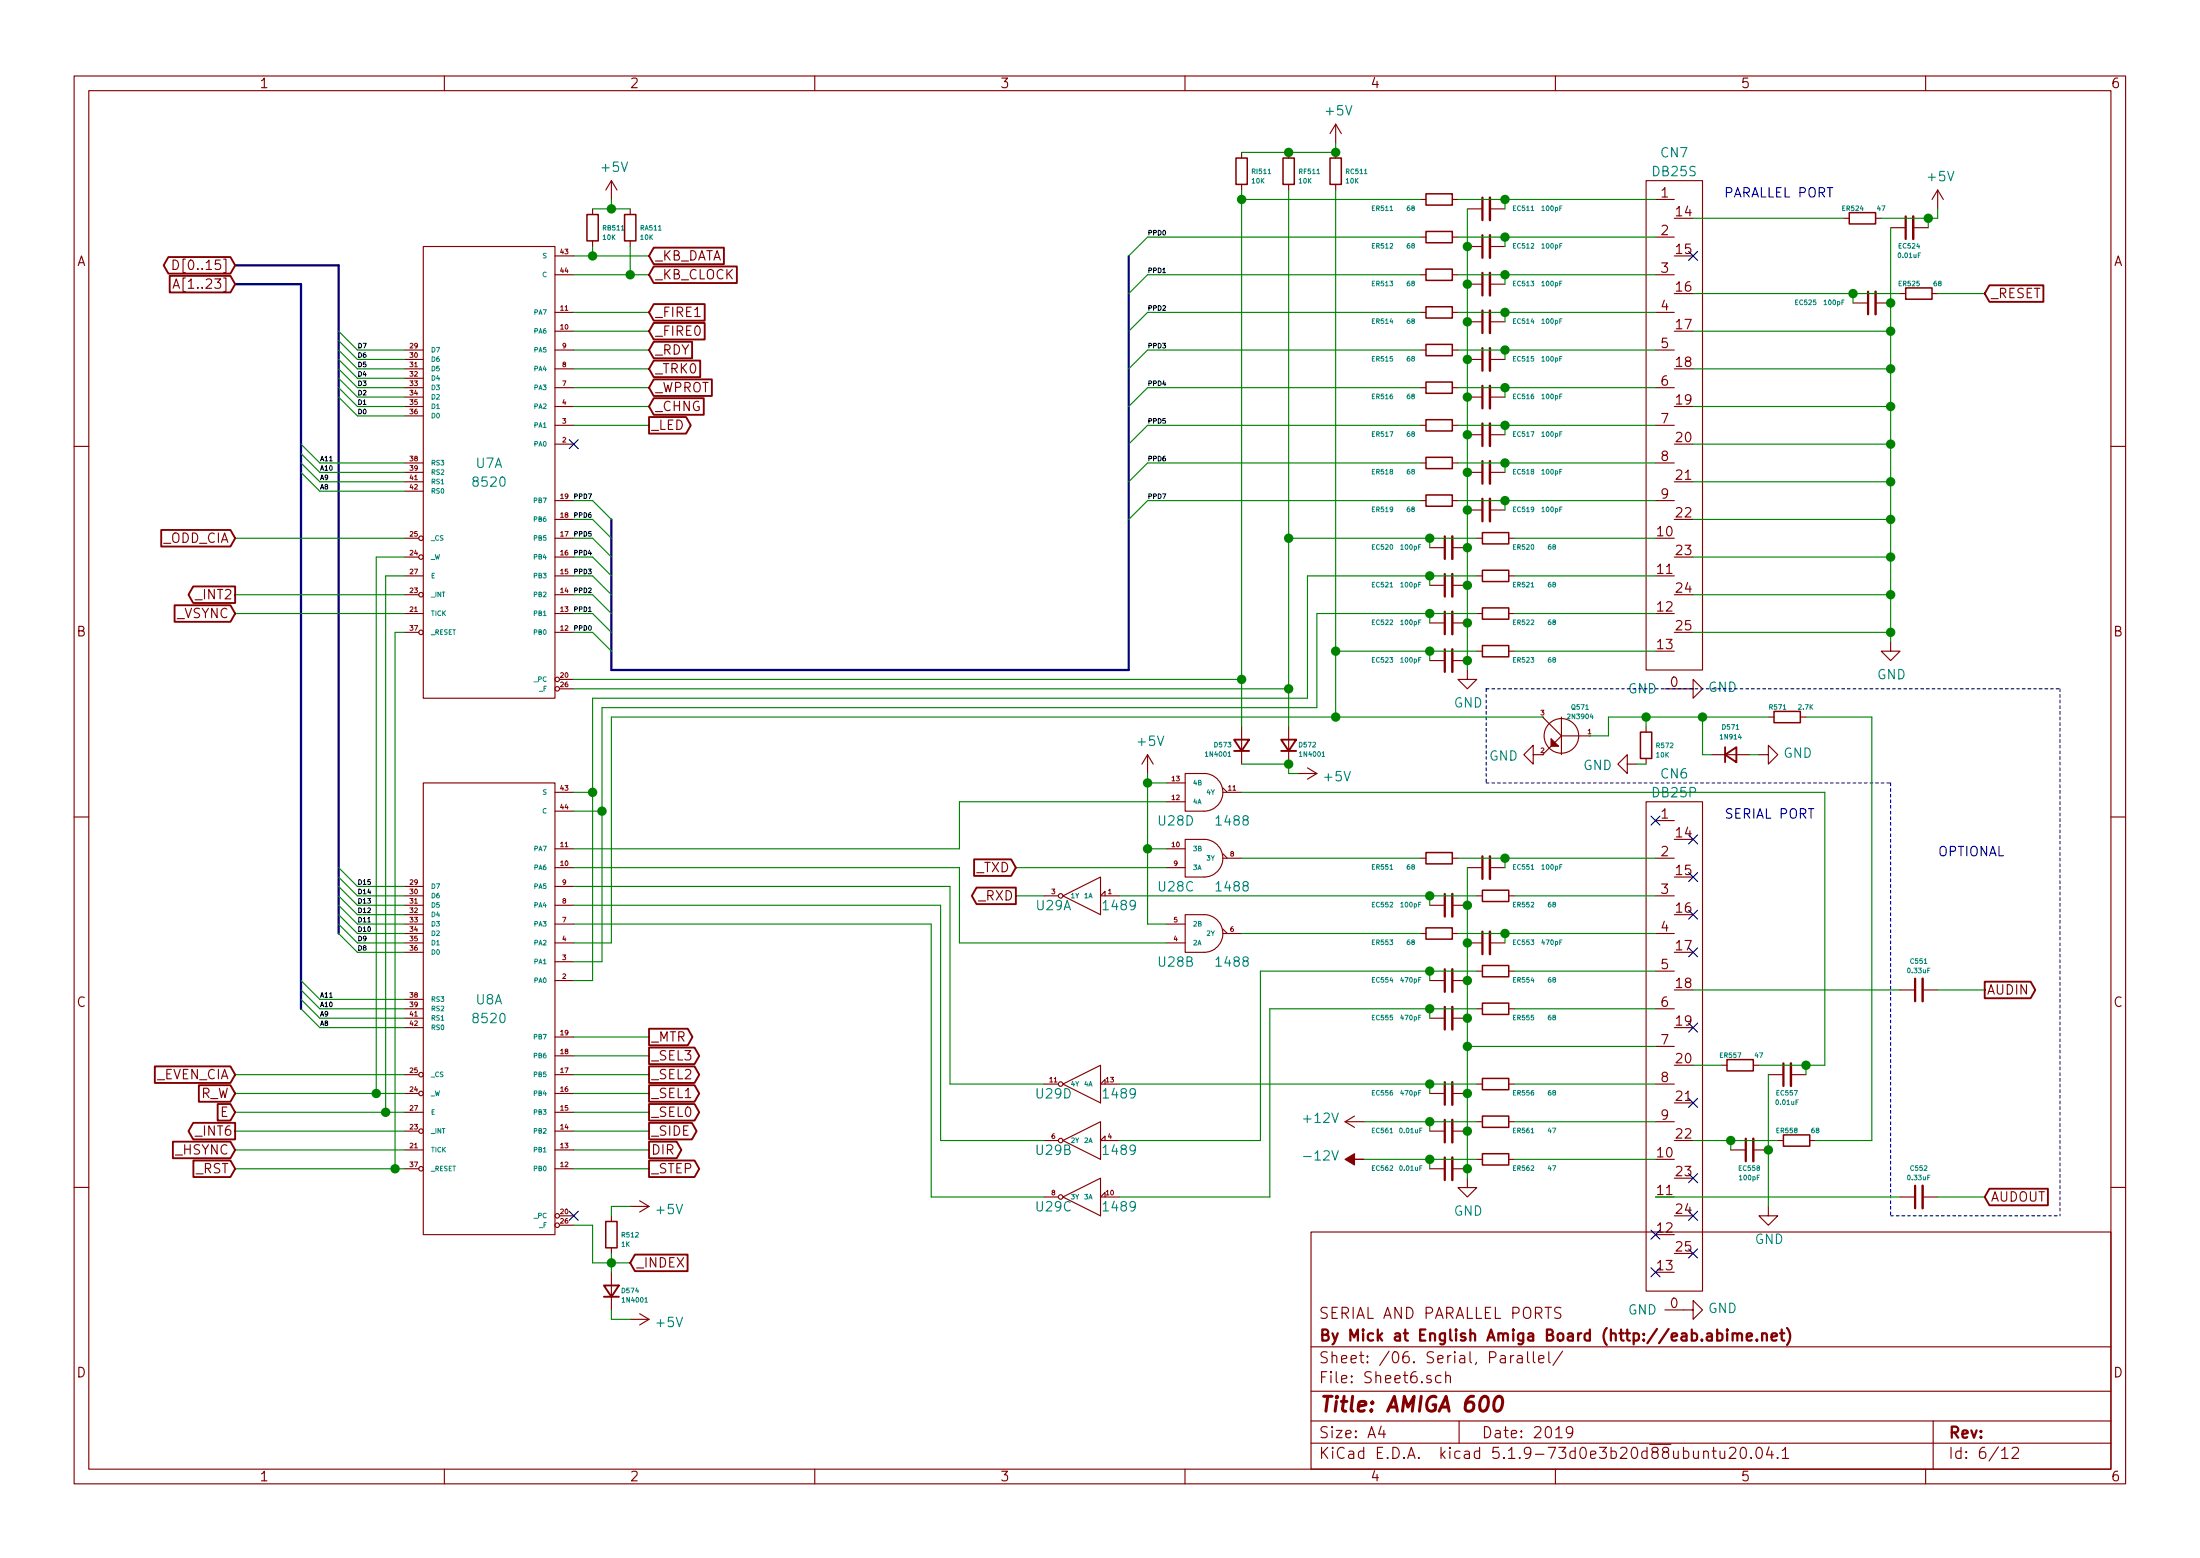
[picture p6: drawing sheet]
<svg xmlns="http://www.w3.org/2000/svg" width="297mm" height="210mm" viewBox="0 0 297 210" stroke-linecap="round" stroke-linejoin="round" font-family="sans-serif">
<g fill="none" stroke="#840000" stroke-width=".15">
<path d="M10 10.3h277v189.9h-277zM12 12.2h273v186.1h-273zM60 10.3v1.9M110 10.3v1.9M160 10.3v1.9M180.3 16.8l-.7 1.2M180.3 16.8v2.5M180.3 16.8l.8 1.2M210 10.3v1.9M260 10.3v1.9M23.4 38.9l.4-1.3 .4 1.3M23.4 35.1a.64 .64 0 0 1 .7 .6 .64 .64 0 0 1-.7 .7z"/>
<path d="M23.5 38.6h.6M57.1 33.3h17.8v60.9h-17.8zM74.9 34.5h2.6M74.9 37.1h2.6M80 28.2v.8M80 32.5v.8M82.5 24.4v2.5M82.5 24.4l-.7 1.2M82.5 24.4l.8 1.2M85.1 28.2v.8M85.1 32.5v.8M167.6 20.6v.7"/>
<path d="M167.6 24.9v.7M174 20.6v.7M174 24.9v.7M180.3 20.6v.7M180.3 24.9v.7M191.8 32h.7M191.8 37.1h.7M191.8 26.9h.7M196.1 32h.7M196.1 37.1h.7M196.1 26.9h.7M198.1 33.3h2.1"/>
<path d="M198.1 28.2h2.1M198.1 38.3h2.1M201.2 33.3h2M201.2 28.2h2M201.2 38.3h2M222.2 24.4h7.7v66h-7.7zM223.5 32h2.6M223.5 37.1h2.6M223.5 26.9h2.6M248.9 29.5h.8M253.2 29.5h.8M255.3 30.7h2"/>
<path d="M256.5 39.6h.8M258.3 30.7h2M260.9 39.6h.7M261.6 25.6l-.7 1.3M261.6 25.6v2.6M261.6 25.6l.8 1.3M54.6 47.2h2.5M54.6 48.5h2.5M54.6 49.8h2.5M54.6 51h2.5M54.6 52.3h2.5M54.6 53.6h2.5"/>
<path d="M54.6 54.9h2.5M54.6 56.1h2.5M74.9 57.4h2.6M74.9 44.7h2.6M74.9 42.2h2.6M74.9 59.9h2.6M74.9 47.2h2.6M74.9 49.8h2.6M74.9 52.3h2.6M74.9 54.9h2.6M191.8 57.4h.7M191.8 42.2h.7"/>
<path d="M191.8 47.2h.7M191.8 52.3h.7M196.1 57.4h.7M196.1 42.2h.7M196.1 47.2h.7M196.1 52.3h.7M198.1 48.5h2.1M198.1 53.6h2.1M198.1 43.4h2.1M198.1 58.7h2.1M201.2 48.5h2M201.2 53.6h2"/>
<path d="M201.2 43.4h2M201.2 58.7h2M223.5 57.4h2.6M223.5 42.2h2.6M223.5 47.2h2.6M223.5 52.3h2.6M250.2 40.9h2M253.2 40.9h2.1M10 60.2h2M54.6 63.7h2.5M54.6 77.7h2.5M54.6 75.2h1.9"/>
<path d="M54.6 72.6h1.9M54.6 62.5h2.5M54.6 65h2.5M54.6 66.3h2.5M74.9 67.6h2.6M74.9 77.7h2.6M74.9 75.2h2.6M74.9 72.6h2.6M74.9 70.1h2.6M191.8 67.6h.7M191.8 62.5h.7M193 73.9h2.1"/>
<path d="M193 79h2.1M196.1 67.6h.7M196.1 62.5h.7M196.1 73.9h2M196.1 79h2M198.1 68.8h2.1M198.1 63.7h2.1M199.4 77.7h.8M199.4 72.6h.8M201.2 68.8h2M201.2 63.7h2M203.7 77.7h.8"/>
<path d="M203.7 72.6h.8M223.5 67.6h2.6M223.5 62.5h2.6M285 60.2h2M54.6 82.8h2.5M54.6 85.3h1.9M54.6 80.3h1.9M74.9 82.8h2.6M74.9 85.3h2.6M74.9 80.3h2.6M75.5 91.7h2M75.5 93h2"/>
<path d="M167.6 98v5.1M174 98v5.1M193 89.1h2.1M193 84.1h2.1M196.1 89.1h2M196.1 84.1h2M198.1 90.4v1.3h1.3l-1.3 1.3-1.3-1.3h1.3M199.4 82.8h.8M199.4 87.9h.8M203.7 82.8h.8M203.7 87.9h.8M208.3 96.8l2.5 2.5"/>
<path d="M210.8 96.8v5zM210.8 99.3l-2.5 2.5h-1.3v1.3l-1.3-1.3 1.3-1.2v1.2M210.8 99.3h3.8M222.2 98v.8M224.8 93h3.8v-1.3l1.3 1.3-1.3 1.2v-1.2M238.8 96.8h.7M243.1 96.8h.7M255.3 86.6v1.3h1.2l-1.2 1.2-1.3-1.2h1.3M10 110.3h2M54.6 119.6h2.5M57.1 105.7h17.8v60.9h-17.8zM74.9 117.1h2.6"/>
<path d="M74.9 114.5h2.6M74.9 119.6h2.6M74.9 106.9h2.6M74.9 109.5h2.6M154.9 101.8l-.7 1.3M154.9 101.8v2.6M154.9 101.8l.8 1.3M157.5 117.1h2.5M157.5 114.5h2.5M157.5 108.2h2.5M157.5 105.7h2.5M160 113.3h2.6a2.54 2.54 0 0 1 2.5 2.5 2.54 2.54 0 0 1-2.5 2.6h-2.6z"/>
<path d="M160 104.4h2.6a2.54 2.54 0 0 1 2.5 2.5 2.54 2.54 0 0 1-2.5 2.6h-2.6zM165.1 115.8h2.5M165.1 106.9h2.5M165.1 115.2l.6 .6M165.1 106.3l.6 .6M175.3 104.4h2.5M176.5 103.6l1.3 .8M177.8 104.4l-1.3 .8M191.8 115.8h.7M196.1 115.8h.7M198.1 117.1h2.1M201.2 117.1h2"/>
<path d="M219.7 103.1v-1.3l-1.3 1.3 1.3 1.3v-1.3h1.3M222.2 108.2h7.7v66h-7.7zM222.2 102.4v.7M223.5 110.7h2.6M223.5 115.8h2.6M231.1 101.8h5.1M237.5 101.8h1.3v-1.2l1.2 1.2-1.2 1.3v-1.3M285 110.3h2M54.6 120.9h2.5M54.6 126h2.5M54.6 136.1h2.5M54.6 122.2h2.5"/>
<path d="M54.6 123.4h2.5M54.6 124.7h2.5M54.6 127.2h2.5M54.6 128.5h2.5M54.6 134.9h2.5M54.6 137.4h2.5M54.6 138.7h2.5M74.9 122.2h2.6M74.9 139.9h2.6M74.9 132.3h2.6M74.9 129.8h2.6M74.9 124.7h2.6"/>
<path d="M74.9 127.2h2.6M141 120.9h1.9M143.5 120.9l5.1-2.5v5zM149.2 120.9v-.6l-.6 .6h2.5M157.5 124.7h2.5M157.5 127.2h2.5M160 123.4h2.6a2.54 2.54 0 0 1 2.5 2.6 2.54 2.54 0 0 1-2.5 2.5h-2.6zM165.1 126h2.5M165.1 125.4l.6 .6M191.8 126h.7M193 122.2h2.1M193 132.3h2.1"/>
<path d="M193 137.4h2.1M196.1 126h.7M196.1 122.2h2M196.1 132.3h2M196.1 137.4h2M198.1 127.2h2.1M199.4 120.9h.8M199.4 131.1h.8M199.4 136.1h.8M201.2 127.2h2M203.7 120.9h.8M203.7 131.1h.8"/>
<path d="M203.7 136.1h.8M223.5 120.9h2.6M223.5 126h2.6M223.5 131.1h2.6M223.5 136.1h2.6M256.5 133.6h2.1M259.6 133.6h2M54.6 155.2h2.5M54.6 157.7h1.9M54.6 152.6h1.9M54.6 150.1h2.5M54.6 147.6h1.9"/>
<path d="M54.6 145h1.9M74.9 155.2h2.6M74.9 157.7h2.6M74.9 152.6h2.6M74.9 150.1h2.6M74.9 147.6h2.6M74.9 145h2.6M74.9 142.5h2.6M141 146.3h1.9M141 153.9h1.9M143.5 153.9l5.1-2.5v5.1zM143.5 146.3l5.1-2.5v5z"/>
<path d="M149.2 153.9v-.6l-.6 .6h2.5M149.2 146.3v-.6l-.6 .6h2.5M181.6 151.4h2.5M181.6 151.4l1.3 .7M182.9 150.6l-1.3 .8M193 157.7h2.1M193 152.6h2.1M193 147.6h2.1M196.1 157.7h2M196.1 152.6h2M196.1 147.6h2M198.1 159v1.3h1.3l-1.3 1.2-1.3-1.2h1.3"/>
<path d="M199.4 146.3h.8M199.4 151.4h.8M199.4 156.5h.8M203.7 146.3h.8M203.7 151.4h.8M203.7 156.5h.8M223.5 141.2h2.6M223.5 146.3h2.6M223.5 151.4h2.6M232.4 143.8h.8M233.7 155.2h2M236.7 155.2h2.1"/>
<path d="M236.7 143.8h.8M238.8 145h2M240 153.9h.8M241.8 145h2M244.3 153.9h.8M10 160.2h2M75.5 164.1h2M75.5 165.3h2M82.5 164.1v.7M82.5 168.4v.8M82.5 171.7v5.1M85.1 162.8h2.5"/>
<path d="M85.1 178h2.5M86.4 162l1.2 .8M86.4 177.3l1.2 .7M87.6 162.8l-1.2 .8M87.6 178l-1.2 .8M141 161.5h1.9M143.5 161.5l5.1-2.5v5.1zM149.2 161.5v-.6l-.6 .6h2.5M177 166.3h108v32h-108zM210.7 176.5l-.5-.1a.36 .36 0 0 0-.3 .4 .36 .36 0 0 0 .3 .3 .53 .53 0 0 1 .5 .4 .37 .37 0 0 1-.2 .4l-.6-.1M224.8 176.8h3.8v-1.3l1.3 1.3-1.3 1.2v-1.2M238.8 162.8v1.3h1.2l-1.2 1.2-1.3-1.2h1.3"/>
<path d="M256.5 161.5h2.1M259.6 161.5h2M285 160.2h2M60 198.3v1.9M110 198.3v1.9M160 198.3v1.9M177 194.8h108M177 191.8h108M177 187.8h108M177 181.8h108M186.5 192.5l-.4 1h1M186.8 193v1"/>
<path d="M194.6 185.7a.48 .48 0 0 0-.8 .2v.4a.48 .48 0 0 0 .8 .2M195.2 185.7a.38 .38 0 0 1 .6 .1v.8M195.2 185.1v1.5M197 191.8v3M204 182.9v1M204.4 182.9l-.3 .1-.1 .2M204.9 183l.2-.1 .4 .1v.9M205.5 183.3l-.4 .1-.3 .2 .1 .2 .2 .1 .4-.1M206.2 182.4v1.3l.3 .2M207 182.4v1.3l.3 .2M207.7 183.4l.8-.1-.1-.3-.4-.1-.3 .2 .1 .7 .2 .1 .4-.1M209.1 182.4v1.3l.2 .2"/>
<path d="M210 198.3v1.9M210.1 194h.8M211 182.3l-1.3 2M212.3 193.2l-.2 .3h-.3l-.3-.3v-.4l.1-.2 .5-.1 .2 .2a1.19 1.19 0 0 1-.2 1.2l-.5 .1M230 196a.38 .38 0 0 1 .7 0v.8M230 195.8v1M231.2 195.8h.5M231.4 195.3v1.3v.1l.3 .1M232.2 195.8l.1 .9a.4 .4 0 0 0 .6 0M232.9 195.8v1M233.5 195.5l.2-.2 .5 .1a.4 .4 0 0 1 .1 .6l-.8 .8h.9M235.2 195.4a.37 .37 0 0 1 .5 .2l.1 .3a.72 .72 0 0 1-.4 .9l-.3-.1a1.26 1.26 0 0 1 .1-1.3z"/>
<path d="M236.4 196.7v.1v-.1v.1M237.3 195.4a.36 .36 0 0 1 .6 .2 .77 .77 0 0 1-.5 1.2 1 1 0 0 1-.1-1.4zM238.9 195.2l-.4 1.1h.9M239.2 195.8v1M240 196.7h.1l-.1 .1-.1-.1h.1v.1M240.6 195.8l.3-.3 .2-.2v1.5M240.6 196.8h.9M260 198.3v1.9M261 191.8v6.5M270.3 195.8l.3-.3 .1-.2v1.5M270.3 196.8h.8M271.7 195.5l.2-.2 .5 .1a.4 .4 0 0 1 .1 .6l-.9 .8h.9"/>
<circle cx="56.8" cy="75.2" r=".3"/>
<circle cx="56.8" cy="72.6" r=".3"/>
<circle cx="56.8" cy="85.3" r=".3"/>
<circle cx="56.8" cy="80.3" r=".3"/>
<circle cx="75.2" cy="93" r=".3"/>
<circle cx="75.2" cy="91.7" r=".3"/>
<circle cx="210.8" cy="99.3" r="2.34"/>
<circle cx="143.2" cy="120.9" r=".3"/>
<circle cx="56.8" cy="147.6" r=".3"/>
<circle cx="56.8" cy="145" r=".3"/>
<circle cx="56.8" cy="157.7" r=".3"/>
<circle cx="56.8" cy="152.6" r=".3"/>
<circle cx="143.2" cy="153.9" r=".3"/>
<circle cx="143.2" cy="146.3" r=".3"/>
<circle cx="75.2" cy="165.3" r=".3"/>
<circle cx="75.2" cy="164.1" r=".3"/>
<circle cx="143.2" cy="161.5" r=".3"/>
</g>
<path d="M202 188.6a.46 .46 0 0 1 .5-.2 .46 .46 0 0 1 .3 .4 1.3 1.3 0 0 1-.5 1.6 .45 .45 0 0 1-.6-.3 1.62 1.62 0 0 1 .3-1.5z" fill="none" stroke="#840000" stroke-width=".41"/>
<g fill="none" stroke="#840000" stroke-width=".3">
<path d="M200.2 26.7v3M200.2 31.7v3.1M200.2 36.8v3.1M252.2 39.4v3M257.3 29.2v3.1M200.2 41.9v3.1M200.2 47v3M200.2 52.1v3M200.2 57.1v3.1M195.1 72.4v3M195.1 77.5v3M200.2 62.2v3.1"/>
<path d="M200.2 67.3v3.1M195.1 82.5v3.1M195.1 87.6v3.1M200.2 115.6v3M195.1 120.6v3.1M195.1 130.8v3.1M195.1 135.9v3M200.2 125.7v3.1M258.6 132.1v3M195.1 146v3.1M195.1 151.1v3.1M195.1 156.2v3.1"/>
<path d="M235.7 153.7v3M240.8 143.5v3.1M233.2 179.4v.2l.1-.1-.1-.1v.2M233.2 179.9v1M233.9 179.9v1M237.9 179.9v1M240.3 179.9h.6M240.6 179.4v1.3l.2 .2h.1M241.3 179.2a1.71 1.71 0 0 1 0 2.3M258.6 160v3.1M231.9 180a.48 .48 0 0 1 .6 .1l.1 .1-.1 .6a.48 .48 0 0 1-.6 0M233.9 180.1a.38 .38 0 0 1 .7 0v.8"/>
<path d="M234.6 180.1l.2-.2 .3 .1 .1 .9M235.8 180.4l.8-.1-.1-.3-.4-.1-.3 .2 .1 .7 .2 .1 .4-.1M237.2 180.8h.1l-.1 .1-.1-.1h.1v.1M237.9 180.1a.38 .38 0 0 1 .7 0v.8M239.2 180.4l.7-.1v-.3l-.5-.1-.2 .2 .1 .7 .1 .1 .5-.1"/>
</g>
<g fill="none" stroke="#840000" stroke-width=".2">
<path d="M79.2 29h1.6v3.5h-1.6zM84.3 29h1.6v3.5h-1.6zM166.9 21.3h1.5v3.6h-1.5zM173.2 21.3h1.6v3.6h-1.6zM179.6 21.3h1.5v3.6h-1.5zM192.5 31.2h3.6v1.6h-3.6zM192.5 26.2h3.6v1.5h-3.6zM192.5 36.3h3.6v1.5h-3.6zM249.7 28.7h3.5v1.5h-3.5zM257.3 38.9h3.6v1.5h-3.6zM192.5 56.6h3.6v1.6h-3.6zM192.5 51.6h3.6v1.5h-3.6z"/>
<path d="M192.5 46.5h3.6v1.5h-3.6zM192.5 41.4h3.6v1.5h-3.6zM192.5 66.8h3.6v1.5h-3.6zM192.5 61.7h3.6v1.5h-3.6zM200.2 77h3.5v1.5h-3.5zM200.2 71.9h3.5v1.5h-3.5zM200.2 82h3.5v1.6h-3.5zM200.2 87.1h3.5v1.5h-3.5zM221.5 98.8h1.5v3.6h-1.5zM239.5 96h3.6v1.5h-3.6zM192.5 115.1h3.6v1.5h-3.6zM192.5 125.2h3.6v1.5h-3.6z"/>
<path d="M200.2 130.3h3.5v1.5h-3.5zM200.2 135.4h3.5v1.5h-3.5zM200.2 120.1h3.5v1.6h-3.5zM200.2 145.5h3.5v1.6h-3.5zM200.2 150.6h3.5v1.5h-3.5zM200.2 155.7h3.5v1.5h-3.5zM233.2 143h3.5v1.5h-3.5zM240.8 153.2h3.5v1.5h-3.5zM81.8 164.8h1.5v3.6h-1.5z"/>
</g>
<g fill="none" stroke="#840000" stroke-width=".33">
<path d="M201.2 26.7v3M201.2 31.7v3.1M201.2 36.8v3.1M253.2 39.4v3M258.3 29.2v3.1M201.2 41.9v3.1M201.2 47v3M201.2 52.1v3M201.2 57.1v3.1M196.1 72.4v3M196.1 77.5v3M201.2 62.2v3.1"/>
<path d="M201.2 67.3v3.1M196.1 82.5v3.1M196.1 87.6v3.1M201.2 115.6v3M196.1 120.6v3.1M196.1 130.8v3.1M196.1 135.9v3M201.2 125.7v3.1M259.6 132.1v3M196.1 146v3.1M196.1 151.1v3.1M196.1 156.2v3.1"/>
<path d="M236.7 153.7v3M241.8 143.5v3.1M259.6 160v3.1"/>
</g>
<g fill="none" stroke="#840000" stroke-width=".25">
<path d="M22.7 34.7h8.4l.6 1.1-.6 1.1h-8.4l-.6-1.1zM22.9 37.2h8.2l.6 1.1-.6 1.2h-8.2zM88.3 33.4h9.4v2.3h-9.4l-.7-1.2zM88.3 36h11.2v2.2h-11.2l-.7-1.1zM268.6 38.5h7.3v2.2h-7.3l-.6-1.1zM87.6 56.3h5l.7 1.1-.7 1.1h-5zM88.3 53.7h6.7v2.3h-6.7l-.7-1.1zM88.3 41h6.8v2.3h-6.8l-.7-1.1zM88.3 43.6h6.8v2.2h-6.8l-.7-1.1zM88.3 46.1h5.1v2.3h-5.1l-.7-1.2zM88.3 48.7h6.2v2.2h-6.2l-.7-1.1zM88.3 51.2h7.8v2.2h-7.8l-.7-1.1z"/>
<path d="M21.8 71.5h9.3l.6 1.1-.6 1.2h-9.3zM26.1 79.1h5.6v2.3h-5.6l-.6-1.1zM23.6 81.7h7.5l.6 1.1-.6 1.1h-7.5zM166.6 99.8h2.1l-1.1 1.5zM173 99.8h2l-1 1.5zM131.5 116h5l.7 1.1-.7 1.1h-5zM131.9 119.8h5.3v2.2h-5.3l-.7-1.1zM166.6 101.3h2.1M173 101.3h2M232.9 101.8l1.5-1v2.1zM232.9 100.8v2.1M87.6 138.8h5.3l.6 1.1-.6 1.2h-5.3z"/>
<path d="M268 132.5h6.2l.6 1.1-.6 1.1h-6.2zM20.9 143.9h10.2l.6 1.1-.6 1.1h-10.2zM23.3 154.1h7.8l.6 1.1-.6 1.1h-7.8zM26.1 151.5h5.6v2.3h-5.6l-.6-1.2zM26.1 156.6h5l.6 1.1-.6 1.1h-5zM26.8 146.5h4.3l.6 1.1-.6 1.1h-4.3zM29.4 149h1.7l.6 1.1-.6 1.1h-1.7zM87.6 156.6h6.2l.6 1.1-.6 1.1h-6.2zM87.6 141.4h6.2l.6 1.1-.6 1.1h-6.2zM87.6 143.9h6.2l.6 1.1-.6 1.1h-6.2zM87.6 146.5h6.2l.6 1.1-.6 1.1h-6.2zM87.6 149h6.2l.6 1.1-.6 1.1h-6.2z"/>
<path d="M87.6 151.5h5.8l.7 1.1-.7 1.2h-5.8zM87.6 154.1h3.8l.6 1.1-.6 1.1h-3.8zM81.5 173.5h2.1l-1.1 1.5zM81.5 175h2.1M85.7 169.3h7.1v2.2h-7.1l-.6-1.1zM268.6 160.4h7.9v2.3h-7.9l-.6-1.2z"/>
</g>
<path d="M165.8 102.1h.4M178.5 102.1h.4M87.1 175.7h.3" fill="none" stroke="#008484" stroke-width=".14"/>
<g fill="#840000" stroke="#840000" stroke-width=".15">
<path d="M181.6 156.5l1.3-.8v.8h1.2h-1.2v.7z"/>
<path d="M209.4 99.7l1 1h-1z"/>
</g>
<path d="M200.7 93h77.4M200.7 93v12.7M278.1 93v71.1M200.7 105.7h54.6M255.3 105.7v58.4M255.3 164.1h22.8" fill="none" stroke="#0000c2" stroke-width=".15" stroke-dasharray=".4 .4"/>
<path d="M31.7 35.8h14v90.2M31.7 38.3h8.9v97.8M152.4 34.5v55.9h-69.9v-20.3" fill="none" stroke="#000084" stroke-width=".3"/>
<g fill="none" stroke="#008400" stroke-width=".15">
<path d="M180.3 19.3v1.3h-12.7M77.5 37.1h10.1M77.5 34.5h10.1M80 33.3v1.2M80 28.2h5.1M82.5 26.9v1.3M85.1 33.3v3.8M167.6 25.6v72.4M167.6 26.9h24.2M174 25.6v72.4M180.3 25.6v71.2M191.8 37.1h-36.9l-2.5 2.5"/>
<path d="M191.8 32h-36.9l-2.5 2.5M196.8 37.1h26.7M196.8 26.9h26.7M196.8 32h26.7M198.1 28.2v62.2M203.2 26.9v1.3M203.2 32v1.3M203.2 37.1v1.2M228.6 39.6h27.9M228.6 29.5h20.3M250.2 39.6v1.3M255.3 30.7v55.9"/>
<path d="M260.3 29.5v1.2M261.6 39.6h6.4M261.6 28.2v1.3h-7.6M40.6 59.9l2.6 2.6h11.4M45.7 44.7l2.6 2.5h6.3M45.7 46l2.6 2.5h6.3M45.7 47.2l2.6 2.6h6.3M45.7 48.5l2.6 2.5h6.3M45.7 49.8l2.6 2.5h6.3M45.7 52.3l2.6 2.6h6.3M45.7 51l2.6 2.6h6.3M45.7 53.6l2.6 2.5h6.3"/>
<path d="M77.5 47.2h10.1M77.5 49.8h10.1M77.5 52.3h10.1M77.5 54.9h10.1M77.5 57.4h10.1M77.5 42.2h10.1M77.5 44.7h10.1M191.8 47.2h-36.9l-2.5 2.6M191.8 52.3h-36.9l-2.5 2.6M191.8 57.4h-36.9l-2.5 2.5M191.8 42.2h-36.9l-2.5 2.5M196.8 47.2h26.7"/>
<path d="M196.8 52.3h26.7M196.8 57.4h26.7M196.8 42.2h26.7M203.2 42.2v1.2M203.2 47.2v1.3M203.2 52.3v1.3M203.2 57.4v1.3M228.6 49.8h26.7M228.6 54.9h26.7M228.6 44.7h26.7M228.6 59.9h26.7M31.7 72.6h22.9"/>
<path d="M40.6 62.5l2.6 2.5h11.4M40.6 63.7l2.6 2.6h11.4M40.6 61.2l2.6 2.5h11.4M54.6 77.7h-2.5v72.4M54.6 75.2h-3.8v72.4M77.5 77.7h2.5l2.5 2.6M77.5 72.6h2.5l2.5 2.6M77.5 75.2h2.5l2.5 2.5M77.5 70.1h2.5l2.5 2.5M77.5 67.6h2.5l2.5 2.5M174 72.6h25.4M191.8 67.6h-36.9l-2.5 2.5"/>
<path d="M191.8 62.5h-36.9l-2.5 2.5M193 72.6v1.3M193 77.7v1.3M196.8 67.6h26.7M196.8 62.5h26.7M199.4 77.7h-22.9v16.5h-96.5v38.1h-2.5M203.2 62.5v1.2M203.2 67.6v1.2M204.5 77.7h19M204.5 72.6h19M228.6 65h26.7M228.6 75.2h26.7"/>
<path d="M228.6 70.1h26.7M31.7 82.8h22.9M31.7 80.3h22.9M54.6 85.3h-1.3v72.4M77.5 82.8h2.5l2.5 2.5M77.5 80.3h2.5l2.5 2.5M77.5 85.3h2.5l2.5 2.6M77.5 91.7h90.1M77.5 93h96.5M180.3 87.9h19.1M193 82.8v1.3M193 87.9v1.2"/>
<path d="M199.4 82.8h-21.6v12.7h-96.5v34.3h-3.8M204.5 87.9h19M204.5 82.8h19M208.3 96.8h-125.8v30.4h-5M222.2 96.8v1.2M228.6 80.3h26.7M228.6 85.3h26.7M229.9 96.8v5h1.2M238.8 96.8h-21.6v2.5h-2.6M243.8 96.8h8.9v57.1h-7.6M45.7 119.6l2.6 2.6h6.3M45.7 117.1l2.6 2.5h6.3"/>
<path d="M45.7 118.4l2.6 2.5h6.3M77.5 106.9h2.5M77.5 117.1h52v10.1h28M77.5 119.6h50.8v26.7h12.7M77.5 109.5h3.8M137.2 117.1h20.3M154.9 114.5h2.6M154.9 104.4v20.3h2.6M154.9 105.7h2.6M157.5 108.2h-28v6.3h-52M167.6 106.9h78.8v36.9h-8.9M167.6 103.1h6.4v1.3h1.3"/>
<path d="M167.6 115.8h24.2M196.8 115.8h26.7M198.1 117.1v41.9M203.2 115.8v1.3M221 103.1h1.2M236.2 101.8h1.3M40.6 132.3l2.6 2.6h11.4M40.6 133.6l2.6 2.5h11.4M40.6 134.9l2.6 2.5h11.4M40.6 136.1l2.6 2.6h11.4M45.7 122.2l2.6 2.5h6.3M45.7 123.4l2.6 2.6h6.3"/>
<path d="M45.7 124.7l2.6 2.5h6.3M45.7 126l2.6 2.5h6.3M45.7 120.9l2.6 2.5h6.3M77.5 122.2h49.5v31.7h14M77.5 124.7h48.2v36.8h15.3M77.5 139.9h10.1M137.2 120.9h3.8M151.1 120.9h48.3M167.6 126h24.2M193 120.9v1.3M193 131.1v1.2M193 136.1v1.3"/>
<path d="M196.8 126h26.7M199.4 136.1h-28v25.4h-20.3M199.4 131.1h-29.2v22.8h-19.1M203.2 126v1.2M204.5 136.1h19M204.5 120.9h19M204.5 131.1h19M228.6 133.6h27.9M261.6 133.6h6.4M31.7 145h22.9M31.7 155.2h22.9M31.7 147.6h22.9"/>
<path d="M31.7 150.1h22.9M31.7 152.6h22.9M31.7 157.7h22.9M77.5 145h10.1M77.5 155.2h10.1M77.5 147.6h10.1M77.5 150.1h10.1M77.5 152.6h10.1M77.5 142.5h10.1M77.5 157.7h10.1M151.1 146.3h48.3M184.1 151.4h15.3"/>
<path d="M184.1 156.5h15.3M193 146.3v1.3M193 151.4v1.2M193 156.5v1.2M198.1 141.2h25.4M204.5 151.4h19M204.5 156.5h19M204.5 146.3h19M228.6 153.9h11.4M228.6 143.8h3.8M233.7 153.9v1.3M238.8 145v17.8"/>
<path d="M243.8 143.8v1.2M77.5 165.3h2.5v5.1h5.1M82.5 169.2v2.5M82.5 176.8v1.2h2.6M85.1 162.8h-2.6v1.3M223.5 161.5h33M261.6 161.5h6.4"/>
</g>
<g fill="#008400" stroke="#008400" stroke-width=".25">
<circle cx="255.3" cy="54.9" r=".51"/>
<circle cx="193" cy="120.9" r=".51"/>
<circle cx="203.2" cy="115.8" r=".51"/>
<circle cx="203.2" cy="57.4" r=".51"/>
<circle cx="255.3" cy="80.3" r=".51"/>
<circle cx="255.3" cy="75.2" r=".51"/>
<circle cx="193" cy="87.9" r=".51"/>
<circle cx="255.3" cy="70.1" r=".51"/>
<circle cx="255.3" cy="65" r=".51"/>
<circle cx="255.3" cy="59.9" r=".51"/>
<circle cx="193" cy="77.7" r=".51"/>
<circle cx="250.2" cy="39.6" r=".51"/>
<circle cx="255.3" cy="85.3" r=".51"/>
<circle cx="260.3" cy="29.5" r=".51"/>
<circle cx="198.1" cy="152.6" r=".51"/>
<circle cx="154.9" cy="105.7" r=".51"/>
<circle cx="198.1" cy="147.6" r=".51"/>
<circle cx="154.9" cy="114.5" r=".51"/>
<circle cx="238.8" cy="155.2" r=".51"/>
<circle cx="193" cy="72.6" r=".51"/>
<circle cx="198.1" cy="157.7" r=".51"/>
<circle cx="53.3" cy="157.7" r=".51"/>
<circle cx="52.1" cy="150.1" r=".51"/>
<circle cx="50.8" cy="147.6" r=".51"/>
<circle cx="193" cy="146.3" r=".51"/>
<circle cx="198.1" cy="137.4" r=".51"/>
<circle cx="198.1" cy="132.3" r=".51"/>
<circle cx="198.1" cy="127.2" r=".51"/>
<circle cx="198.1" cy="122.2" r=".51"/>
<circle cx="198.1" cy="141.2" r=".51"/>
<circle cx="82.6" cy="170.4" r=".51"/>
<circle cx="203.2" cy="52.3" r=".51"/>
<circle cx="80" cy="34.5" r=".51"/>
<circle cx="85.1" cy="37.1" r=".51"/>
<circle cx="203.2" cy="67.6" r=".51"/>
<circle cx="203.2" cy="62.5" r=".51"/>
<circle cx="203.2" cy="26.9" r=".51"/>
<circle cx="203.2" cy="32" r=".51"/>
<circle cx="203.2" cy="37.1" r=".51"/>
<circle cx="203.2" cy="42.2" r=".51"/>
<circle cx="203.2" cy="47.2" r=".51"/>
<circle cx="82.6" cy="28.2" r=".51"/>
<circle cx="80" cy="106.9" r=".51"/>
<circle cx="198.1" cy="48.5" r=".51"/>
<circle cx="81.3" cy="109.5" r=".51"/>
<circle cx="198.1" cy="43.4" r=".51"/>
<circle cx="198.1" cy="38.3" r=".51"/>
<circle cx="198.1" cy="33.3" r=".51"/>
<circle cx="255.3" cy="40.9" r=".51"/>
<circle cx="255.3" cy="44.7" r=".51"/>
<circle cx="255.3" cy="49.8" r=".51"/>
<circle cx="233.7" cy="153.9" r=".51"/>
<circle cx="229.9" cy="96.8" r=".51"/>
<circle cx="222.3" cy="96.8" r=".51"/>
<circle cx="180.3" cy="20.6" r=".51"/>
<circle cx="174" cy="72.6" r=".51"/>
<circle cx="167.6" cy="26.9" r=".51"/>
<circle cx="174" cy="93" r=".51"/>
<circle cx="167.6" cy="91.7" r=".51"/>
<circle cx="193" cy="82.8" r=".51"/>
<circle cx="180.3" cy="87.9" r=".51"/>
<circle cx="198.1" cy="53.6" r=".51"/>
<circle cx="243.8" cy="143.8" r=".51"/>
<circle cx="203.2" cy="126" r=".51"/>
<circle cx="193" cy="131.1" r=".51"/>
<circle cx="193" cy="136.1" r=".51"/>
<circle cx="193" cy="151.4" r=".51"/>
<circle cx="193" cy="156.5" r=".51"/>
<circle cx="198.1" cy="89.1" r=".51"/>
<circle cx="174" cy="20.6" r=".51"/>
<circle cx="198.1" cy="84.1" r=".51"/>
<circle cx="198.1" cy="73.9" r=".51"/>
<circle cx="174" cy="103.1" r=".51"/>
<circle cx="180.3" cy="96.8" r=".51"/>
<circle cx="198.1" cy="58.7" r=".51"/>
<circle cx="198.1" cy="63.7" r=".51"/>
<circle cx="198.1" cy="68.8" r=".51"/>
<circle cx="198.1" cy="79" r=".51"/>
</g>
<g fill="none" stroke="#000084" stroke-width=".15">
<path d="M228 33.9l1.2 1.2M229.2 33.9l-1.2 1.2M76.9 59.3l1.2 1.2M78.1 59.3l-1.2 1.2M222.9 110.1l1.2 1.2M224.1 110.1l-1.2 1.2M228 117.7l1.2 1.3M228 112.7l1.2 1.2M229.2 117.7l-1.2 1.3M229.2 112.7l-1.2 1.2M228 127.9l1.2 1.2M228 122.8l1.2 1.2"/>
<path d="M228 138.1l1.2 1.2M229.2 127.9l-1.2 1.2M229.2 122.8l-1.2 1.2M229.2 138.1l-1.2 1.2M228 158.4l1.2 1.2M228 148.2l1.2 1.2M229.2 158.4l-1.2 1.2M229.2 148.2l-1.2 1.2M76.9 163.5l1.2 1.2M78.1 163.5l-1.2 1.2M222.9 171.1l1.2 1.2M222.9 166l1.2 1.2"/>
<path d="M224.1 171.1l-1.2 1.2M224.1 166l-1.2 1.2M228 168.5l1.2 1.3M228 163.5l1.2 1.2M229.2 168.5l-1.2 1.3M229.2 163.5l-1.2 1.2"/>
</g>
<text font-size="2.8" fill="#840000" x="178" y="190.5">Title: AMIGA 600</text>
<g font-size="2.1" fill="#840000">
<text x="178" y="178">SERIAL AND PARALLEL PORTS</text>
<text x="178" y="184">Sheet: /06. Serial, Parallel/</text>
<text x="178" y="181">By Mick at English Amiga Board (http://eab.abime.net)</text>
<text x="178" y="186.7">File: Sheet6.sch</text>
<text x="178" y="196.9">KiCad E.D.A. kicad 5.1.9-73d0e3b20d88ubuntu20.04.1</text>
<text x="178" y="194.1">Size: A4</text>
<text x="200" y="194.1">Date: 2019</text>
<text x="263" y="194.1">Rev:</text>
<text x="263" y="196.9">Id: 6/12</text>
</g>
<g font-size="1.8" fill="#840000">
<text x="35" y="11.9">1</text>
<text x="85" y="11.9">2</text>
<text x="135" y="11.9">3</text>
<text x="185" y="11.9">4</text>
<text x="235" y="11.9">5</text>
<text x="285" y="11.9">6</text>
<text x="224.3" y="26.7">1</text>
<text x="226.4" y="29.2">14</text>
<text x="10.4" y="35.9">A</text>
<text x="88.4" y="35.2">_KB_DATA</text>
<text x="224.3" y="31.7">2</text>
<text x="226.4" y="34.3">15</text>
<text x="285.4" y="35.9">A</text>
<text x="24.6" y="39">A[1..23]</text>
<text x="24.6" y="36.4">D[0..15]</text>
<text x="88.4" y="37.7">_KB_CLOCK</text>
<text x="224.3" y="36.8">3</text>
<text x="224.3" y="41.9">4</text>
<text x="226.4" y="39.4">16</text>
<text x="268.8" y="40.3">_RESET</text>
<text x="88.4" y="42.8">_FIRE1</text>
<text x="88.4" y="45.3">_FIRE0</text>
<text x="88.4" y="47.9">_RDY</text>
<text x="224.3" y="47">5</text>
<text x="226.4" y="44.4">17</text>
<text x="88.4" y="50.4">_TRK0</text>
<text x="88.4" y="53">_WPROT</text>
<text x="224.3" y="52.1">6</text>
<text x="226.4" y="49.5">18</text>
<text x="87.9" y="58">_LED</text>
<text x="88.4" y="55.5">_CHNG</text>
<text x="224.3" y="57.1">7</text>
<text x="226.4" y="54.6">19</text>
<text x="226.4" y="59.7">20</text>
<text x="224.3" y="62.2">8</text>
<text x="226.4" y="64.8">21</text>
<text x="224.3" y="67.3">9</text>
<text x="226.4" y="69.8">22</text>
<text x="22" y="73.3">_ODD_CIA</text>
<text x="223.8" y="72.4">10</text>
<text x="223.8" y="77.5">11</text>
<text x="226.4" y="74.9">23</text>
<text x="23.9" y="83.4">_VSYNC</text>
<text x="26.7" y="80.9">_INT2</text>
<text x="223.8" y="82.5">12</text>
<text x="226.4" y="80">24</text>
<text x="10.4" y="85.9">B</text>
<text x="223.8" y="87.6">13</text>
<text x="226.4" y="85.1">25</text>
<text x="285.4" y="85.9">B</text>
<text x="225.6" y="92.7">0</text>
<text x="224.3" y="110.5">1</text>
<text x="226.4" y="113">14</text>
<text x="131.9" y="117.7">_TXD</text>
<text x="224.3" y="115.6">2</text>
<text x="226.4" y="118.1">15</text>
<text x="132.2" y="121.5">_RXD</text>
<text x="224.3" y="120.6">3</text>
<text x="224.3" y="125.7">4</text>
<text x="226.4" y="123.2">16</text>
<text x="224.3" y="130.8">5</text>
<text x="226.4" y="128.3">17</text>
<text x="10.4" y="135.9">C</text>
<text x="224.3" y="135.9">6</text>
<text x="226.4" y="133.3">18</text>
<text x="268.2" y="134.2">AUDIN</text>
<text x="285.4" y="135.9">C</text>
<text x="87.9" y="143.1">_SEL3</text>
<text x="87.9" y="140.6">_MTR</text>
<text x="224.3" y="141">7</text>
<text x="226.4" y="138.4">19</text>
<text x="226.4" y="143.5">20</text>
<text x="21.1" y="145.7">_EVEN_CIA</text>
<text x="27" y="148.2">R_W</text>
<text x="87.9" y="145.7">_SEL2</text>
<text x="87.9" y="148.2">_SEL1</text>
<text x="224.3" y="146">8</text>
<text x="226.4" y="148.6">21</text>
<text x="23.8" y="155.8">_HSYNC</text>
<text x="26.7" y="153.3">_INT6</text>
<text x="29.8" y="150.7">E</text>
<text x="87.9" y="150.7">_SEL0</text>
<text x="87.9" y="153.3">_SIDE</text>
<text x="87.9" y="155.8">DIR</text>
<text x="224.3" y="151.1">9</text>
<text x="226.4" y="153.7">22</text>
<text x="26.4" y="158.4">_RST</text>
<text x="87.9" y="158.4">_STEP</text>
<text x="223.8" y="156.2">10</text>
<text x="223.8" y="161.3">11</text>
<text x="226.4" y="158.7">23</text>
<text x="223.8" y="166.4">12</text>
<text x="226.4" y="163.8">24</text>
<text x="268.8" y="162.2">AUDOUT</text>
<text x="85.9" y="171.1">_INDEX</text>
<text x="223.8" y="171.4">13</text>
<text x="226.4" y="168.9">25</text>
<text x="225.6" y="176.5">0</text>
<text x="10.4" y="185.9">D</text>
<text x="285.4" y="185.9">D</text>
<text x="35" y="199.9">1</text>
<text x="85" y="199.9">2</text>
<text x="135" y="199.9">3</text>
<text x="185" y="199.9">4</text>
<text x="235" y="199.9">5</text>
<text x="285" y="199.9">6</text>
</g>
<g font-size="1.8" fill="#008484">
<text x="179.1" y="15.6">+5V</text>
<text x="81.3" y="23.2">+5V</text>
<text x="223.2" y="23.8">DB25S</text>
<text x="224.3" y="21.3">CN7</text>
<text x="260.4" y="24.5">+5V</text>
<text x="64.1" y="65.7">8520</text>
<text x="64.3" y="63.2">U7A</text>
<text x="196.3" y="95.5">GND</text>
<text x="219.8" y="93.6">GND</text>
<text x="230.6" y="93.4">GND</text>
<text x="253.4" y="91.7">GND</text>
<text x="153.7" y="100.7">+5V</text>
<text x="178.9" y="105.5">+5V</text>
<text x="201.1" y="102.7">GND</text>
<text x="213.8" y="103.9">GND</text>
<text x="223.2" y="107.6">DB25P</text>
<text x="224.3" y="105.1">CN6</text>
<text x="240.8" y="102.3">GND</text>
<text x="156.5" y="111.4">U28D</text>
<text x="164.4" y="111.4">1488</text>
<text x="140" y="122.9">U29A</text>
<text x="149.2" y="122.9">1489</text>
<text x="156.5" y="120.3">U28C</text>
<text x="164.4" y="120.3">1488</text>
<text x="156.5" y="130.5">U28B</text>
<text x="164.4" y="130.5">1488</text>
<text x="64.3" y="135.6">U8A</text>
<text x="64.1" y="138.1">8520</text>
<text x="140" y="148.3">U29D</text>
<text x="149.2" y="148.3">1489</text>
<text x="140" y="155.9">U29B</text>
<text x="149.2" y="155.9">1489</text>
<text x="176.2" y="151.6">+12V</text>
<text x="176.4" y="156.6">-12V</text>
<text x="88.7" y="163.9">+5V</text>
<text x="140" y="163.5">U29C</text>
<text x="149.2" y="163.5">1489</text>
<text x="196.3" y="164.1">GND</text>
<text x="236.9" y="167.9">GND</text>
<text x="88.7" y="179.1">+5V</text>
<text x="219.8" y="177.4">GND</text>
<text x="230.6" y="177.2">GND</text>
</g>
<g font-size="1.8" fill="#0000c2">
<text x="232.8" y="26.7">PARALLEL PORT</text>
<text x="233.2" y="110.5">SERIAL PORT</text>
<text x="261.6" y="115.6">OPTIONAL</text>
</g>
<g font-size=".9" fill="#008484">
<text x="169.2" y="23.5">RI511</text>
<text x="175.5" y="23.5">RF511</text>
<text x="181.8" y="23.5">RC511</text>
<text x="169.1" y="24.7">10K</text>
<text x="175.4" y="24.7">10K</text>
<text x="181.8" y="24.7">10K</text>
<text x="185.3" y="28.4">ER511</text>
<text x="190" y="28.4">68</text>
<text x="204.4" y="28.4">EC511</text>
<text x="208.3" y="28.4">100pF</text>
<text x="248.8" y="28.4">ER524</text>
<text x="253.5" y="28.4">47</text>
<text x="73.3" y="34.8">S</text>
<text x="81.4" y="32.4">10K</text>
<text x="81.5" y="31.1">RB511</text>
<text x="86.5" y="32.4">10K</text>
<text x="86.5" y="31.1">RA511</text>
<text x="185.3" y="33.5">ER512</text>
<text x="190" y="33.5">68</text>
<text x="204.4" y="33.5">EC512</text>
<text x="208.3" y="33.5">100pF</text>
<text x="256.4" y="34.8">0.01uF</text>
<text x="256.4" y="33.5">EC524</text>
<text x="73.3" y="37.4">C</text>
<text x="185.3" y="38.6">ER513</text>
<text x="190" y="38.6">68</text>
<text x="204.4" y="38.6">EC513</text>
<text x="208.3" y="38.6">100pF</text>
<text x="242.5" y="41.1">EC525</text>
<text x="246.4" y="41.1">100pF</text>
<text x="256.4" y="38.6">ER525</text>
<text x="261.1" y="38.6">68</text>
<text x="58.2" y="47.5">D7</text>
<text x="72.2" y="45">PA6</text>
<text x="72.2" y="42.5">PA7</text>
<text x="72.2" y="47.5">PA5</text>
<text x="185.3" y="43.7">ER514</text>
<text x="190" y="43.7">68</text>
<text x="204.4" y="43.7">EC514</text>
<text x="208.3" y="43.7">100pF</text>
<text x="58.2" y="48.8">D6</text>
<text x="58.2" y="50.1">D5</text>
<text x="58.2" y="51.4">D4</text>
<text x="58.2" y="52.6">D3</text>
<text x="58.2" y="53.9">D2</text>
<text x="72.2" y="52.6">PA3</text>
<text x="72.2" y="50.1">PA4</text>
<text x="185.3" y="53.8">ER516</text>
<text x="185.3" y="48.8">ER515</text>
<text x="190" y="53.8">68</text>
<text x="190" y="48.8">68</text>
<text x="204.4" y="48.8">EC515</text>
<text x="204.4" y="53.8">EC516</text>
<text x="208.3" y="48.8">100pF</text>
<text x="208.3" y="53.8">100pF</text>
<text x="58.2" y="55.2">D1</text>
<text x="58.2" y="56.4">D0</text>
<text x="72.2" y="57.7">PA1</text>
<text x="72.2" y="55.2">PA2</text>
<text x="185.3" y="58.9">ER517</text>
<text x="190" y="58.9">68</text>
<text x="204.4" y="58.9">EC517</text>
<text x="208.3" y="58.9">100pF</text>
<text x="58.2" y="62.8">RS3</text>
<text x="58.2" y="64.1">RS2</text>
<text x="58.2" y="65.3">RS1</text>
<text x="72.2" y="60.2">PA0</text>
<text x="185.3" y="64">ER518</text>
<text x="190" y="64">68</text>
<text x="204.4" y="64">EC518</text>
<text x="208.3" y="64">100pF</text>
<text x="58.2" y="66.6">RS0</text>
<text x="72.2" y="70.4">PB6</text>
<text x="72.2" y="67.9">PB7</text>
<text x="185.3" y="69.1">ER519</text>
<text x="190" y="69.1">68</text>
<text x="204.4" y="69.1">EC519</text>
<text x="208.3" y="69.1">100pF</text>
<text x="58.2" y="75.5">_W</text>
<text x="58.2" y="72.9">_CS</text>
<text x="72.2" y="75.5">PB4</text>
<text x="72.2" y="72.9">PB5</text>
<text x="185.3" y="74.2">EC520</text>
<text x="189.2" y="74.2">100pF</text>
<text x="204.4" y="74.2">ER520</text>
<text x="209.1" y="74.2">68</text>
<text x="58.2" y="83.1">TICK</text>
<text x="58.2" y="80.6">_INT</text>
<text x="58.2" y="78">E</text>
<text x="72.2" y="83.1">PB1</text>
<text x="72.2" y="80.6">PB2</text>
<text x="72.2" y="78">PB3</text>
<text x="185.3" y="79.2">EC521</text>
<text x="189.2" y="79.2">100pF</text>
<text x="204.4" y="79.2">ER521</text>
<text x="209.1" y="79.2">68</text>
<text x="58.2" y="85.6">_RESET</text>
<text x="72.2" y="85.6">PB0</text>
<text x="185.3" y="89.4">EC523</text>
<text x="185.3" y="84.3">EC522</text>
<text x="189.2" y="89.4">100pF</text>
<text x="189.2" y="84.3">100pF</text>
<text x="204.4" y="84.3">ER522</text>
<text x="204.4" y="89.4">ER523</text>
<text x="209.1" y="84.3">68</text>
<text x="209.1" y="89.4">68</text>
<text x="72.2" y="92">_PC</text>
<text x="72.9" y="93.3">_F</text>
<text x="212.3" y="95.8">Q571</text>
<text x="239" y="95.8">R571</text>
<text x="242.9" y="95.8">2.7K</text>
<text x="164.1" y="100.8">D573</text>
<text x="175.5" y="100.8">D572</text>
<text x="211.8" y="97">2N3904</text>
<text x="223.7" y="100.9">R572</text>
<text x="232.4" y="99.8">1N914</text>
<text x="232.6" y="98.4">D571</text>
<text x="73.3" y="107.2">S</text>
<text x="161" y="106">4B</text>
<text x="162.9" y="102.1">1N4001</text>
<text x="163" y="107.2">4Y</text>
<text x="175.6" y="102.1">1N4001</text>
<text x="223.7" y="102.2">10K</text>
<text x="73.3" y="109.8">C</text>
<text x="161" y="108.5">4A</text>
<text x="58.2" y="119.9">D7</text>
<text x="72.2" y="117.4">PA6</text>
<text x="72.2" y="114.9">PA7</text>
<text x="72.2" y="119.9">PA5</text>
<text x="161" y="114.9">3B</text>
<text x="161" y="117.4">3A</text>
<text x="163" y="116.1">3Y</text>
<text x="185.3" y="117.3">ER551</text>
<text x="190" y="117.3">68</text>
<text x="204.4" y="117.3">EC551</text>
<text x="208.3" y="117.3">100pF</text>
<text x="58.2" y="121.2">D6</text>
<text x="58.2" y="122.5">D5</text>
<text x="58.2" y="123.7">D4</text>
<text x="58.2" y="125">D3</text>
<text x="72.2" y="125">PA3</text>
<text x="72.2" y="122.5">PA4</text>
<text x="144.5" y="121.2">1Y</text>
<text x="146.5" y="121.2">1A</text>
<text x="161" y="125">2B</text>
<text x="185.3" y="122.4">EC552</text>
<text x="189.2" y="122.4">100pF</text>
<text x="204.4" y="122.4">ER552</text>
<text x="209.1" y="122.4">68</text>
<text x="58.2" y="126.3">D2</text>
<text x="58.2" y="127.6">D1</text>
<text x="58.2" y="128.8">D0</text>
<text x="72.2" y="130.1">PA1</text>
<text x="72.2" y="127.6">PA2</text>
<text x="161" y="127.6">2A</text>
<text x="163" y="126.3">2Y</text>
<text x="185.3" y="127.5">ER553</text>
<text x="190" y="127.5">68</text>
<text x="204.4" y="127.5">EC553</text>
<text x="208.3" y="127.5">470pF</text>
<text x="257.7" y="131.3">0.33uF</text>
<text x="258" y="130">C551</text>
<text x="58.2" y="135.2">RS3</text>
<text x="58.2" y="136.4">RS2</text>
<text x="58.2" y="137.7">RS1</text>
<text x="72.2" y="132.6">PA0</text>
<text x="185.3" y="137.7">EC555</text>
<text x="185.3" y="132.6">EC554</text>
<text x="189.2" y="137.7">470pF</text>
<text x="189.2" y="132.6">470pF</text>
<text x="204.4" y="132.6">ER554</text>
<text x="204.4" y="137.7">ER555</text>
<text x="209.1" y="132.6">68</text>
<text x="209.1" y="137.7">68</text>
<text x="58.2" y="139">RS0</text>
<text x="72.2" y="142.8">PB6</text>
<text x="72.2" y="140.3">PB7</text>
<text x="232.3" y="142.7">ER557</text>
<text x="237" y="142.7">47</text>
<text x="58.2" y="147.9">_W</text>
<text x="58.2" y="145.3">_CS</text>
<text x="72.2" y="147.9">PB4</text>
<text x="72.2" y="145.3">PB5</text>
<text x="144.5" y="146.6">4Y</text>
<text x="146.5" y="146.6">4A</text>
<text x="185.3" y="147.8">EC556</text>
<text x="189.2" y="147.8">470pF</text>
<text x="204.4" y="147.8">ER556</text>
<text x="209.1" y="147.8">68</text>
<text x="239.9" y="149.1">0.01uF</text>
<text x="239.9" y="147.8">EC557</text>
<text x="58.2" y="155.5">TICK</text>
<text x="58.2" y="153">_INT</text>
<text x="58.2" y="150.4">E</text>
<text x="72.2" y="155.5">PB1</text>
<text x="72.2" y="153">PB2</text>
<text x="72.2" y="150.4">PB3</text>
<text x="144.5" y="154.2">2Y</text>
<text x="146.5" y="154.2">2A</text>
<text x="185.3" y="152.9">EC561</text>
<text x="189.1" y="152.9">0.01uF</text>
<text x="204.4" y="152.9">ER561</text>
<text x="209.1" y="152.9">47</text>
<text x="239.9" y="152.9">ER558</text>
<text x="244.6" y="152.9">68</text>
<text x="58.2" y="158">_RESET</text>
<text x="72.2" y="158">PB0</text>
<text x="144.5" y="161.8">3Y</text>
<text x="146.5" y="161.8">3A</text>
<text x="185.3" y="158">EC562</text>
<text x="189.1" y="158">0.01uF</text>
<text x="204.4" y="158">ER562</text>
<text x="209.1" y="158">47</text>
<text x="234.8" y="158">EC558</text>
<text x="234.9" y="159.3">100pF</text>
<text x="257.7" y="159.3">0.33uF</text>
<text x="258" y="158">C552</text>
<text x="72.2" y="164.4">_PC</text>
<text x="72.9" y="165.7">_F</text>
<text x="84" y="167">R512</text>
<text x="83.9" y="168.2">1K</text>
<text x="84" y="174.5">D574</text>
<text x="84.2" y="175.8">1N4001</text>
</g>
<g font-size=".9" fill="#840000">
<text x="75.7" y="34.3">43</text>
<text x="75.7" y="41.9">11</text>
<text x="75.7" y="36.8">44</text>
<text x="55.4" y="47">29</text>
<text x="75.7" y="44.5">10</text>
<text x="76" y="47">9</text>
<text x="55.4" y="48.3">30</text>
<text x="55.4" y="49.5">31</text>
<text x="55.4" y="50.8">32</text>
<text x="55.4" y="52.1">33</text>
<text x="55.4" y="53.4">34</text>
<text x="76" y="52.1">7</text>
<text x="76" y="49.5">8</text>
<text x="55.4" y="54.6">35</text>
<text x="55.4" y="55.9">36</text>
<text x="76" y="59.7">2</text>
<text x="76" y="57.2">3</text>
<text x="76" y="54.6">4</text>
<text x="55.4" y="62.2">38</text>
<text x="55.4" y="63.5">39</text>
<text x="55.4" y="64.8">41</text>
<text x="55.4" y="66.1">42</text>
<text x="75.7" y="69.9">18</text>
<text x="75.7" y="67.3">19</text>
<text x="55.4" y="74.9">24</text>
<text x="55.4" y="72.4">25</text>
<text x="55.4" y="77.5">27</text>
<text x="75.7" y="77.5">15</text>
<text x="75.7" y="74.9">16</text>
<text x="75.7" y="72.4">17</text>
<text x="55.4" y="82.6">21</text>
<text x="55.4" y="80">23</text>
<text x="75.7" y="82.6">13</text>
<text x="75.7" y="80">14</text>
<text x="55.4" y="85.1">37</text>
<text x="75.7" y="85.1">12</text>
<text x="75.7" y="91.5">20</text>
<text x="75.7" y="92.7">26</text>
<text x="208.1" y="101.6">2</text>
<text x="208.1" y="96.5">3</text>
<text x="214.4" y="99.1">1</text>
<text x="75.7" y="106.7">43</text>
<text x="158.3" y="108">12</text>
<text x="158.3" y="105.4">13</text>
<text x="165.9" y="106.7">11</text>
<text x="75.7" y="109.2">44</text>
<text x="55.4" y="119.4">29</text>
<text x="75.7" y="116.9">10</text>
<text x="75.7" y="114.3">11</text>
<text x="76" y="119.4">9</text>
<text x="158.3" y="114.3">10</text>
<text x="158.5" y="116.9">9</text>
<text x="166.1" y="115.6">8</text>
<text x="55.4" y="120.7">30</text>
<text x="55.4" y="121.9">31</text>
<text x="55.4" y="123.2">32</text>
<text x="55.4" y="124.5">33</text>
<text x="55.4" y="125.7">34</text>
<text x="76" y="124.5">7</text>
<text x="76" y="121.9">8</text>
<text x="142" y="120.7">3</text>
<text x="149.6" y="120.7">1</text>
<text x="158.5" y="124.5">5</text>
<text x="166.1" y="125.7">6</text>
<text x="55.4" y="127">35</text>
<text x="55.4" y="128.3">36</text>
<text x="76" y="129.6">3</text>
<text x="76" y="127">4</text>
<text x="158.5" y="127">4</text>
<text x="55.4" y="134.6">38</text>
<text x="55.4" y="135.9">39</text>
<text x="55.4" y="137.2">41</text>
<text x="76" y="132.1">2</text>
<text x="55.4" y="138.4">42</text>
<text x="75.7" y="142.3">18</text>
<text x="75.7" y="139.7">19</text>
<text x="55.4" y="147.3">24</text>
<text x="55.4" y="144.8">25</text>
<text x="55.4" y="149.9">27</text>
<text x="75.7" y="149.9">15</text>
<text x="75.7" y="147.3">16</text>
<text x="75.7" y="144.8">17</text>
<text x="141.8" y="146.1">11</text>
<text x="149.4" y="146.1">13</text>
<text x="55.4" y="155">21</text>
<text x="55.4" y="152.4">23</text>
<text x="75.7" y="155">13</text>
<text x="75.7" y="152.4">14</text>
<text x="142" y="153.7">6</text>
<text x="149.6" y="153.7">4</text>
<text x="55.4" y="157.5">37</text>
<text x="75.7" y="157.5">12</text>
<text x="142" y="161.3">8</text>
<text x="149.4" y="161.3">10</text>
<text x="75.7" y="163.8">20</text>
<text x="75.7" y="165.1">26</text>
</g>
<g font-size=".9">
<text x="154.9" y="31.8">PPD0</text>
<text x="154.9" y="41.9">PPD2</text>
<text x="154.9" y="36.8">PPD1</text>
<text x="48.3" y="47">D7</text>
<text x="154.9" y="47">PPD3</text>
<text x="48.3" y="53.4">D2</text>
<text x="48.3" y="48.3">D6</text>
<text x="48.3" y="50.8">D4</text>
<text x="48.3" y="49.5">D5</text>
<text x="48.3" y="52.1">D3</text>
<text x="154.9" y="52.1">PPD4</text>
<text x="48.3" y="54.6">D1</text>
<text x="48.3" y="55.9">D0</text>
<text x="154.9" y="57.2">PPD5</text>
<text x="43.2" y="62.2">A11</text>
<text x="43.2" y="63.5">A10</text>
<text x="43.2" y="64.8">A9</text>
<text x="154.9" y="62.2">PPD6</text>
<text x="43.2" y="66.1">A8</text>
<text x="77.7" y="67.3">PPD7</text>
<text x="77.7" y="69.9">PPD6</text>
<text x="154.9" y="67.3">PPD7</text>
<text x="77.7" y="72.4">PPD5</text>
<text x="77.7" y="74.9">PPD4</text>
<text x="77.7" y="77.5">PPD3</text>
<text x="77.7" y="80">PPD2</text>
<text x="77.7" y="82.6">PPD1</text>
<text x="77.7" y="85.1">PPD0</text>
<text x="48.3" y="119.4">D15</text>
<text x="48.3" y="121.9">D13</text>
<text x="48.3" y="123.2">D12</text>
<text x="48.3" y="120.7">D14</text>
<text x="48.3" y="124.5">D11</text>
<text x="48.3" y="125.7">D10</text>
<text x="48.3" y="128.3">D8</text>
<text x="48.3" y="127">D9</text>
<text x="43.2" y="134.6">A11</text>
<text x="43.2" y="135.9">A10</text>
<text x="43.2" y="137.2">A9</text>
<text x="43.2" y="138.4">A8</text>
</g>
</svg>
